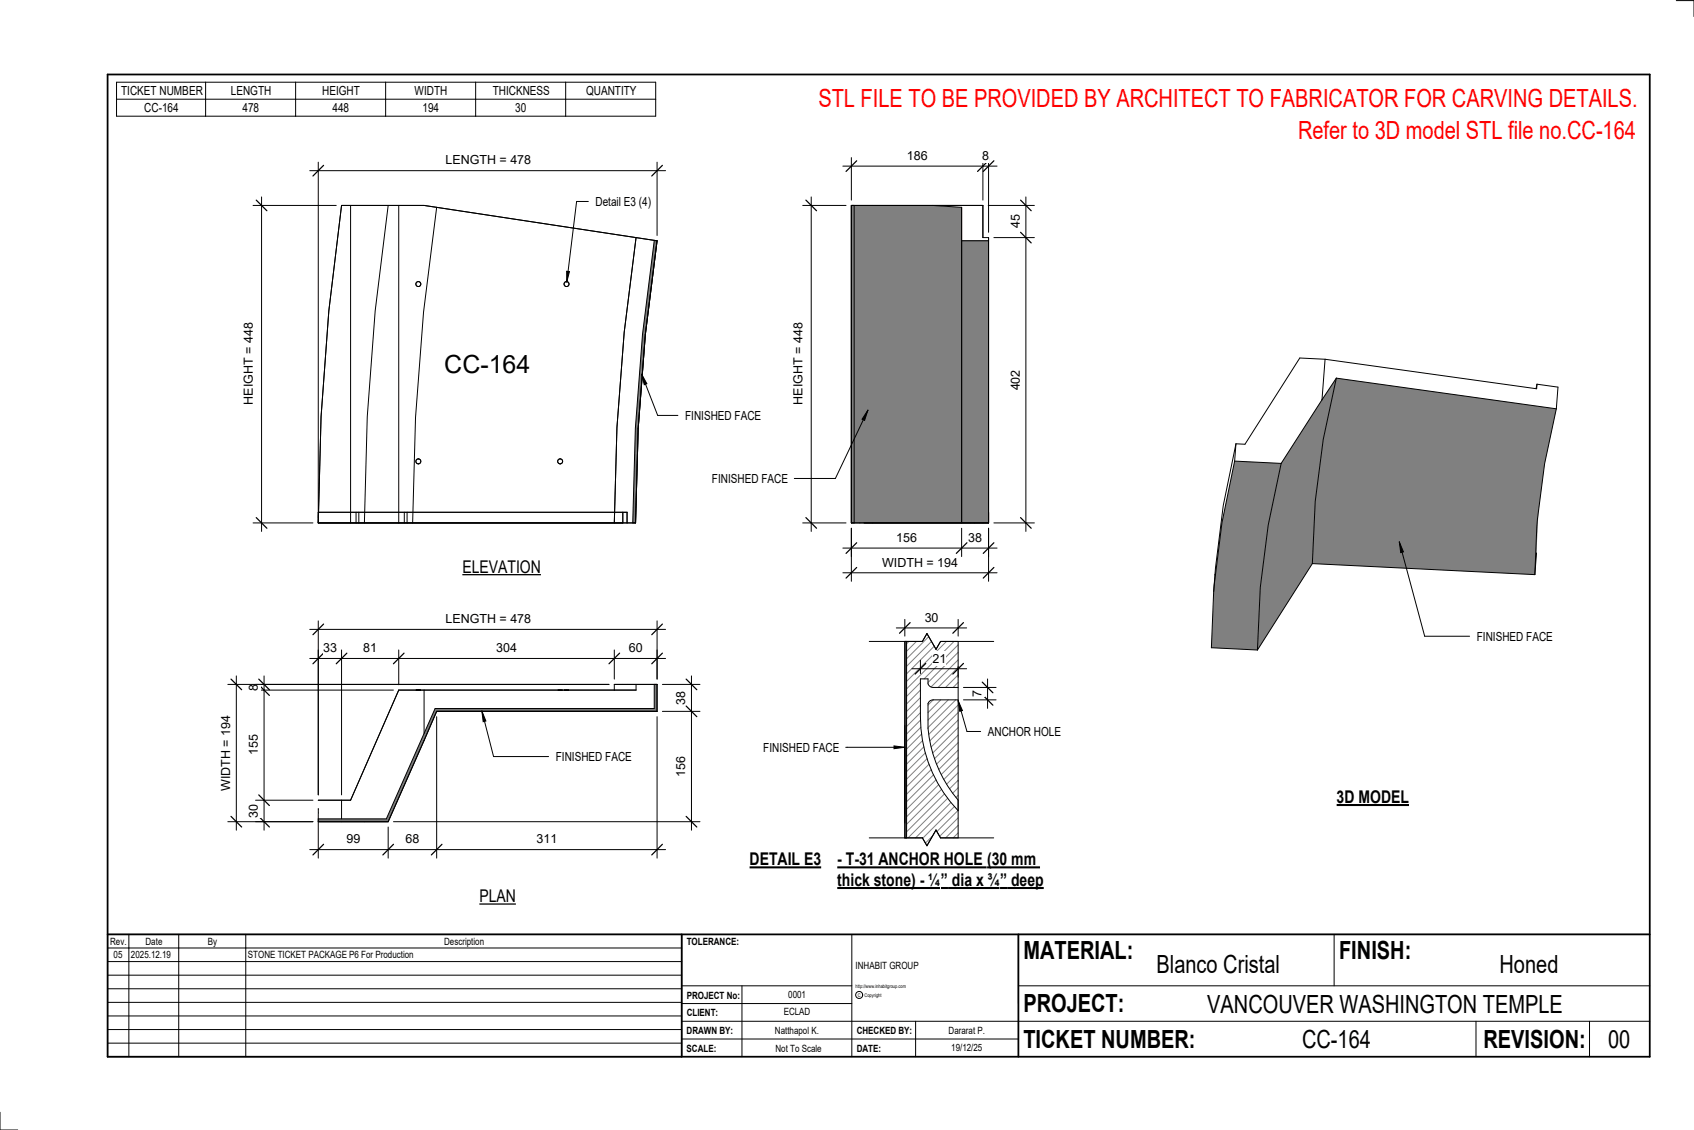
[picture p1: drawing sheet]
<svg xmlns="http://www.w3.org/2000/svg" width="914mm" height="610mm" viewBox="0 0 914 610" stroke-linecap="round" stroke-linejoin="round" font-family="sans-serif">
<g fill="#808080">
<path d="M830 276l-2 34z"/>
<path d="M666 249l26 1-7 33-5 34-1 34-25-2 1-33 5-34z"/>
<path d="M721 204l-7 33-4 33-2 34-29 47a419 419 0 0 1 13-101z"/>
<path d="M721 204l119 17-6 29-4 30-2 30-120-6 2-34 4-33z"/>
</g>
<g fill="none" stroke="#000" stroke-width=".54">
<path d="M715 194l114 16 1-3M715 194l-13-1-30 47-5-1M715 194l-1 22M714 216l-22 34M721 204l-7 33-4 33-2 34M721 204l-7 12M721 204l119 17M830 207l11 2-1 12M830 207l-1 3M667 239a410 410 0 0 0-11 71M667 239l-1 10M840 221a368 368 0 0 0-12 89"/>
<path d="M666 249a428 428 0 0 0-12 100l25 2M666 249l26 1M692 250l-7 33-5 34-1 34M829 298l-1 12M656 310l-1 9M708 304l-29 47M708 304l120 6"/>
</g>
<g fill="#808080">
<path d="M519 130h15v152h-15z"/>
<path d="M461 111h42l16 1v170h-58z"/>
</g>
<path d="M460 111h1v171h-1z" fill="#7c7c7c"/>
<g fill="none" stroke="#000" stroke-width=".54">
<path d="M460 111v171M460 111h43l16 1M460 111h71v17h3M461 111v171M519 112v170M519 112v18M519 130v152M519 130h15M534 130v152M534 128v154M534 128v2M534 276v6"/>
<path d="M460 282h59M460 282h74"/>
</g>
<path d="M353 130h2l-7 50-4 51-1 51h-1l1-51 4-51z" fill="#7c7c7c"/>
<g fill="none" stroke="#000" stroke-width=".54">
<path d="M184 111l-7 57-4 57-1 57M184 111h45M189 111v171M210 111h19l7 1-7 56-5 57-1 57h-26l1-57 5-57zM215 111v171M229 111l126 19M343 128l-6 51-4 52-1 51M353 130h2l-7 50-4 51-1 51h-1l1-51 4-51zM355 130l-7 50-4 51-1 51h-171M192 276v6M194 276v6M218 276v6"/>
<path d="M220 276v6M336 276v6M172 282v-6h166v6"/>
<circle cx="226" cy="153" r="1.3"/>
<circle cx="306" cy="153" r="1.3"/>
<circle cx="226" cy="249" r="1.3"/>
<circle cx="302" cy="249" r="1.3"/>
</g>
<path d="M172 442h37l26-60h118v-13h2v15h-119l-26 59h-38z" fill="#7c7c7c"/>
<g fill="none" stroke="#000" stroke-width=".54">
<path d="M224 372h2zM226 372h1zM229 372v24M301 372h1zM302 372h2zM304 372h2zM306 372h1zM332 369h23M332 369h11M332 369v3h11M343 372h-128l-26 60h-17h12v10M343 369h12"/>
<path d="M343 369v3M353 369v13h-118l-26 60h-37v1M355 369v15M229 399l-19 44M236 384l-7 15M236 384h119M343 384h12M172 436h.1M172 439h.1M172 436v3M172 443h12M172 443h38"/>
<path d="M197 443h13"/>
</g>
<path d="M489 346v106h9l2 4 5-8 3 4h9v-15a73 73 0 0 1-20-50v-21h4v3l2 2h14v-25h-9l-3 4-5-8-2 4zM502 378l-1 1a67 67 0 0 0 4 32 69 69 0 0 0 12 21v-54h-13z" fill="#fff"/>
<path d="M488 346h1v106h-1z" fill="#7c7c7c"/>
<g fill="none" stroke="#808080" stroke-width=".54">
<path d="M491 346l-2 1M495 346l-6 5M501 343l-12 12M503 346l-14 13M504 349l-15 15M511 346l-22 22M515 346l-26 26M517 348l-18 18M517 352l-16 16M517 356l-14 15M497 368l-8 8M497 372l-8 8"/>
<path d="M497 376l-8 8M504 378l-3 2M508 378l-7 6M512 378l-11 10M516 378l-15 15M517 360l-11 11M517 364l-7 7M517 368l-3 3M497 380l-8 8M497 384l-8 8M497 388l-8 8M497 392l-8 8"/>
<path d="M497 396l-8 8M498 400l-9 8M517 380l-16 16M517 384l-15 16M517 388l-14 15M517 393l-14 13M517 397l-13 12M499 403l-10 9M499 406l-10 10M500 409l-11 11M501 412l-12 12M503 415l-14 13"/>
<path d="M504 418l-15 15M517 401l-11 11M517 405l-10 10M517 409l-9 9M517 413l-8 8M517 417l-6 6M505 421l-16 16M507 423l-18 18M508 426l-19 19M510 428l-21 21M512 431l-22 21M513 433l-19 19"/>
<path d="M515 435l-17 17M517 437l-11 12M517 421l-4 5M517 425l-3 3M517 429l-1 1M503 451l-3 4M517 441l-10 10M517 445l-7 7M517 449l-3 3"/>
</g>
<path d="M455 90h83M460 85v23M531 85v23M534 85v40M488 346h10l2-4 5 8 3-4h9v106h-9l-3-4-5 8-2-4h-10zM489 346v106M517 371h-14l-2-2v-3h-4a112 112 0 0 0 4 45 73 73 0 0 0 16 26M517 378h-13l-3 1a67 67 0 0 0 6 37 69 69 0 0 0 10 16" fill="none" stroke="#000" stroke-width=".54"/>
<path d="M462 87l-5 5M533 87l-5 5M536 87l-5 5" fill="none" stroke="#000" stroke-width=".67"/>
<g fill="#fff">
<path d="M530 80h4v8h-4z"/>
<path d="M490 80h11v8h-11z"/>
</g>
<path d="M433 111h24M438 106v181M433 282h24" fill="none" stroke="#000" stroke-width=".54"/>
<path d="M435 108l6 6M435 279l6 6" fill="none" stroke="#000" stroke-width=".67"/>
<path d="M427 174h8v44h-8z" fill="#fff"/>
<path d="M455 296h83M460 285v15M519 285v15M534 285v15" fill="none" stroke="#000" stroke-width=".54"/>
<path d="M462 293l-5 6M522 293l-6 6M536 293l-5 6" fill="none" stroke="#000" stroke-width=".67"/>
<g fill="#fff">
<path d="M523 286h7v8h-7z"/>
<path d="M484 286h11v8h-11z"/>
</g>
<path d="M460 285v29M534 285v29M455 309h83" fill="none" stroke="#000" stroke-width=".54"/>
<path d="M462 306l-5 6M536 306l-5 6" fill="none" stroke="#000" stroke-width=".67"/>
<path d="M476 300h41v7h-41z" fill="#fff"/>
<path d="M533 111h25M554 106v181M536 128h22M536 282h22" fill="none" stroke="#000" stroke-width=".54"/>
<path d="M551 108l6 6M551 125l6 6M551 279l6 6" fill="none" stroke="#000" stroke-width=".67"/>
<g fill="#fff">
<path d="M544 200h8v11h-8z"/>
<path d="M544 116h8v7h-8z"/>
<path d="M240 189h47v15h-47z"/>
</g>
<path d="M306 146l1 1-1 5z" fill="#000"/>
<path d="M318 109h-7l-5 43M306 146l1 1-1 5z" fill="none" stroke="#000" stroke-width=".54"/>
<path d="M321 105h30v8h-30z" fill="#fff"/>
<path d="M137 111h44M141 106v181M137 282h32" fill="none" stroke="#000" stroke-width=".54"/>
<path d="M138 108l6 6M138 279l6 6" fill="none" stroke="#000" stroke-width=".67"/>
<path d="M130 174h8v44h-8z" fill="#fff"/>
<path d="M167 92h192M172 87v192M355 87v40" fill="none" stroke="#000" stroke-width=".54"/>
<path d="M175 89l-6 6M358 89l-6 6" fill="none" stroke="#000" stroke-width=".67"/>
<path d="M240 83h46v7h-46z" fill="#fff"/>
<path d="M236 387v76M355 387v76M172 439v24M167 458h192M210 446v17" fill="none" stroke="#000" stroke-width=".54"/>
<path d="M175 455l-6 6M212 455l-5 6M239 455l-6 6M358 455l-6 6" fill="none" stroke="#000" stroke-width=".67"/>
<g fill="#fff">
<path d="M187 449h7v8h-7z"/>
<path d="M219 449h7v8h-7z"/>
<path d="M290 449h11v8h-11z"/>
</g>
<path d="M167 355h192M172 351v78M184 351v78M215 351v18M332 351v15M355 351v15" fill="none" stroke="#000" stroke-width=".54"/>
<path d="M175 352l-6 6M187 352l-6 6M218 352l-6 6M334 352l-5 6M358 352l-6 6" fill="none" stroke="#000" stroke-width=".67"/>
<g fill="#fff">
<path d="M174 346h8v7h-8z"/>
<path d="M196 346h7v7h-7z"/>
<path d="M268 346h11v7h-11z"/>
<path d="M339 346h8v7h-8z"/>
</g>
<path d="M358 369h20M373 365v83M358 384h20M212 443h166" fill="none" stroke="#000" stroke-width=".54"/>
<path d="M370 366l6 6M370 381l6 6M370 440l6 6" fill="none" stroke="#000" stroke-width=".67"/>
<g fill="#fff">
<path d="M364 373h7v7h-7z"/>
<path d="M364 408h7v11h-7z"/>
</g>
<path d="M138 372h74M138 369h191M143 365v83M138 432h31M138 443h31" fill="none" stroke="#000" stroke-width=".54"/>
<path d="M140 369l5 6M140 366l5 6M140 429l5 6M140 440l5 6" fill="none" stroke="#000" stroke-width=".67"/>
<g fill="#fff">
<path d="M133 369h8v4h-8z"/>
<path d="M133 396h8v12h-8z"/>
<path d="M133 434h8v7h-8z"/>
</g>
<path d="M123 369h206M128 365v83M123 443h46" fill="none" stroke="#000" stroke-width=".54"/>
<path d="M125 366l5 6M125 440l5 6" fill="none" stroke="#000" stroke-width=".67"/>
<path d="M118 386h8v41h-8z" fill="#fff"/>
<path d="M167 340h192M172 335v94M355 335v31" fill="none" stroke="#000" stroke-width=".54"/>
<path d="M175 337l-6 5M358 337l-6 5" fill="none" stroke="#000" stroke-width=".67"/>
<path d="M240 330h46v8h-46z" fill="#fff"/>
<path d="M469 346h29l2-4 5 8 3-4h28M457 403h31M483 402l5 1-5 1zM469 452h29l2 4 5-8 3 4h28" fill="none" stroke="#000" stroke-width=".54"/>
<path d="M483 402l5 1-5 1z" fill="#000"/>
<g fill="#fff">
<path d="M412 399h41v8h-41z"/>
<path d="M405 458h38v11h-38z"/>
</g>
<path d="M405 468h38" fill="none" stroke="#000" stroke-width="1.1" stroke-linecap="butt"/>
<g fill="#fff">
<path d="M452 458h81v11h-81z"/>
<path d="M533 458h29v11h-29z"/>
<path d="M452 469h56v11h-56z"/>
<path d="M508 469h4v11h-4z"/>
<path d="M512 469h28v11h-28z"/>
<path d="M540 469h4v11h-4z"/>
<path d="M544 469h20v11h-20z"/>
</g>
<path d="M452 468h81M452 479h55M508 479h32M533 468h28M540 479h23" fill="none" stroke="#000" stroke-width="1.1" stroke-linecap="butt"/>
<path d="M520 378h18M520 371h18M533 366v16" fill="none" stroke="#000" stroke-width=".54"/>
<path d="M530 375l6 5M530 368l6 6" fill="none" stroke="#000" stroke-width=".67"/>
<path d="M524 372h7v4h-7z" fill="#fff"/>
<path d="M497 356v7M517 360v5M492 361h30" fill="none" stroke="#000" stroke-width=".54"/>
<path d="M500 358l-6 6M520 358l-6 6" fill="none" stroke="#000" stroke-width=".67"/>
<path d="M503 351h8v8h-8z" fill="#fff"/>
<path d="M517 378l3 5-2 1z" fill="#000"/>
<path d="M517 378l3 5-2 1zM517 378l5 17h7" fill="none" stroke="#000" stroke-width=".54"/>
<path d="M533 391h39v8h-39z" fill="#fff"/>
<path d="M484 339h38M488 334v9M517 334v9" fill="none" stroke="#000" stroke-width=".54"/>
<path d="M491 336l-5 6M520 336l-6 6" fill="none" stroke="#000" stroke-width=".67"/>
<path d="M499 329h7v8h-7z" fill="#fff"/>
<g fill="none" stroke="#000" stroke-width=".54">
<path d="M905 0h9v9M460 504v66M720 504v28M891 504h-341v37M368 532h92M401 532v38M550 532h341M368 551h523M368 541h92M494 551v19M797 551v19M858 551v19"/>
<path d="M368 561h182M0 600v10h10"/>
<circle cx="464" cy="537" r="1.9"/>
</g>
<path d="M58 40h833v530h-833zM58 504h833M368 504v66M550 504v66" fill="none" stroke="#000" stroke-width=".96"/>
<g fill="#fff">
<path d="M652 534h192v15h-192z"/>
<path d="M513 562h17v6h-17z"/>
<path d="M425 533h10v6h-10z"/>
<path d="M423 543h15v6h-15z"/>
<path d="M418 553h24v6h-24z"/>
<path d="M624 513h68v15h-68z"/>
<path d="M809 513h33v15h-33z"/>
<path d="M512 553h20v6h-20z"/>
<path d="M703 553h37v15h-37z"/>
<path d="M442 45h443v16h-443z"/>
<path d="M868 553h12v15h-12z"/>
<path d="M61 512h5v6h-5z"/>
<path d="M701 63h184v15h-184z"/>
<path d="M250 301h42v10h-42z"/>
</g>
<path d="M250 310h42" fill="none" stroke="#000" stroke-width=".69" stroke-linecap="butt"/>
<path d="M259 478h20v11h-20z" fill="#fff"/>
<path d="M259 488h19" fill="none" stroke="#000" stroke-width=".69" stroke-linecap="butt"/>
<path d="M722 424h39v12h-39z" fill="#fff"/>
<path d="M722 434h39" fill="none" stroke="#000" stroke-width="1.1" stroke-linecap="butt"/>
<g fill="none" stroke="#000" stroke-width=".54">
<path d="M63 44h291v19h-291zM63 54h291M111 44v19M160 44v19M208 44v19M257 44v19M305 44v19M346 202l3 5-1 1zM346 202l9 22h11M58 504h310v66h-310zM58 519h310M58 511h310"/>
<path d="M70 504v66M96 504v66M133 504v66M58 533h310M58 526h310M58 555h310M58 548h310M58 541h310M58 563h310"/>
</g>
<path d="M346 202l3 5-1 1z" fill="#000"/>
<path d="M370 220h40v8h-40z" fill="#fff"/>
<path d="M468 221l-1 6-2-1zM468 221l-17 37h-22" fill="none" stroke="#000" stroke-width=".54"/>
<path d="M468 221l-1 6-2-1z" fill="#000"/>
<path d="M384 254h41v8h-41z" fill="#fff"/>
<path d="M755 292l3 6h-2z" fill="#000"/>
<path d="M755 292l3 6h-2zM755 292l14 51h24" fill="none" stroke="#000" stroke-width=".54"/>
<path d="M797 340h41v7h-41z" fill="#fff"/>
<path d="M260 384l2 5h-1z" fill="#000"/>
<path d="M260 384l2 5h-1zM260 384l6 24h30" fill="none" stroke="#000" stroke-width=".54"/>
<path d="M300 404h41v8h-41z" fill="#fff"/>
<g font-size="13.5" fill="#f00">
<text x="442" y="58">STL FILE TO BE PROVIDED BY ARCHITECT TO FABRICATOR FOR CARVING DETAILS.</text>
<text x="701" y="75">Refer to 3D model STL file no.CC-164</text>
</g>
<g font-size="13.5">
<text x="240" y="201">CC-164</text>
<text x="552" y="517">MATERIAL:</text>
<text x="723" y="517">FINISH:</text>
<text x="624" y="525">Blanco Cristal</text>
<text x="809" y="525">Honed</text>
<text x="552" y="546">PROJECT:</text>
<text x="652" y="546">VANCOUVER WASHINGTON TEMPLE</text>
<text x="552" y="565">TICKET NUMBER:</text>
<text x="703" y="565">CC-164</text>
<text x="801" y="565">REVISION:</text>
<text x="868" y="565">00</text>
</g>
<g font-size="9.4">
<text x="250" y="309">ELEVATION</text>
<text x="722" y="433">3D MODEL</text>
<text x="405" y="467">DETAIL E3</text>
<text x="452" y="467">- T-31 ANCHOR HOLE</text>
<text x="533" y="467">(30 mm</text>
<text x="452" y="478">thick stone) - ¼</text>
<text x="508" y="478">”</text>
<text x="514" y="478">dia x ¾</text>
<text x="540" y="478">”</text>
<text x="546" y="478">deep</text>
<text x="259" y="487">PLAN</text>
</g>
<g font-size="6.7">
<text x="65" y="51">TICKET NUMBER</text>
<text x="125" y="51">LENGTH</text>
<text x="174" y="51">HEIGHT</text>
<text x="224" y="51">WIDTH</text>
<text x="266" y="51">THICKNESS</text>
<text x="316" y="51">QUANTITY</text>
<text x="78" y="60">CC-164</text>
<text x="131" y="60">478</text>
<text x="179" y="60">448</text>
<text x="228" y="60">194</text>
<text x="278" y="60">30</text>
<text x="240" y="89">LENGTH = 478</text>
<text x="490" y="86">186</text>
<text x="530" y="86">8</text>
<text x="321" y="111">Detail E3 (4)</text>
<text x="550" y="123" transform="rotate(-90 550 123)">45</text>
<text x="550" y="211" transform="rotate(-90 550 211)">402</text>
<text x="136" y="218" transform="rotate(-90 136 218)">HEIGHT = 448</text>
<text x="433" y="218" transform="rotate(-90 433 218)">HEIGHT = 448</text>
<text x="370" y="226">FINISHED FACE</text>
<text x="384" y="261">FINISHED FACE</text>
<text x="484" y="292">156</text>
<text x="523" y="292">38</text>
<text x="476" y="306">WIDTH = 194</text>
<text x="499" y="335">30</text>
<text x="240" y="336">LENGTH = 478</text>
<text x="797" y="346">FINISHED FACE</text>
<text x="174" y="352">33</text>
<text x="196" y="352">81</text>
<text x="268" y="352">304</text>
<text x="339" y="352">60</text>
<text x="503" y="357">21</text>
<text x="139" y="373" transform="rotate(-90 139 373)">8</text>
<text x="530" y="376" transform="rotate(-90 530 376)">7</text>
<text x="370" y="380" transform="rotate(-90 370 380)">38</text>
<text x="533" y="397">ANCHOR HOLE</text>
<text x="139" y="408" transform="rotate(-90 139 408)">155</text>
<text x="412" y="406">FINISHED FACE</text>
<text x="300" y="411">FINISHED FACE</text>
<text x="370" y="419" transform="rotate(-90 370 419)">156</text>
<text x="124" y="427" transform="rotate(-90 124 427)">WIDTH = 194</text>
<text x="139" y="441" transform="rotate(-90 139 441)">30</text>
<text x="187" y="455">99</text>
<text x="219" y="455">68</text>
<text x="290" y="455">311</text>
</g>
<g font-size="5.4">
<text x="59" y="510">Rev.</text>
<text x="79" y="510">Date</text>
<text x="112" y="510">By</text>
<text x="240" y="510">Description</text>
<text x="371" y="510">TOLERANCE:</text>
<text x="61" y="517">05</text>
<text x="71" y="517">2025.12.19</text>
<text x="134" y="517">STONE TICKET PACKAGE P6 For Production</text>
<text x="462" y="523">INHABIT GROUP</text>
<text x="371" y="539">PROJECT No:</text>
<text x="425" y="538">0001</text>
<text x="371" y="548">CLIENT:</text>
<text x="423" y="548">ECLAD</text>
<text x="371" y="558">DRAWN BY:</text>
<text x="418" y="558">Natthapol K.</text>
<text x="462" y="558">CHECKED BY:</text>
<text x="512" y="558">Dararat P.</text>
<text x="371" y="567">SCALE:</text>
<text x="419" y="567">Not To Scale</text>
<text x="462" y="567">DATE:</text>
<text x="513" y="567">19/12/25</text>
</g>
<g font-size="2.7">
<text x="462" y="533">http://www.inhabitgroup.com</text>
<text x="463" y="538">C</text>
<text x="467" y="538">Copyright</text>
</g>
</svg>
